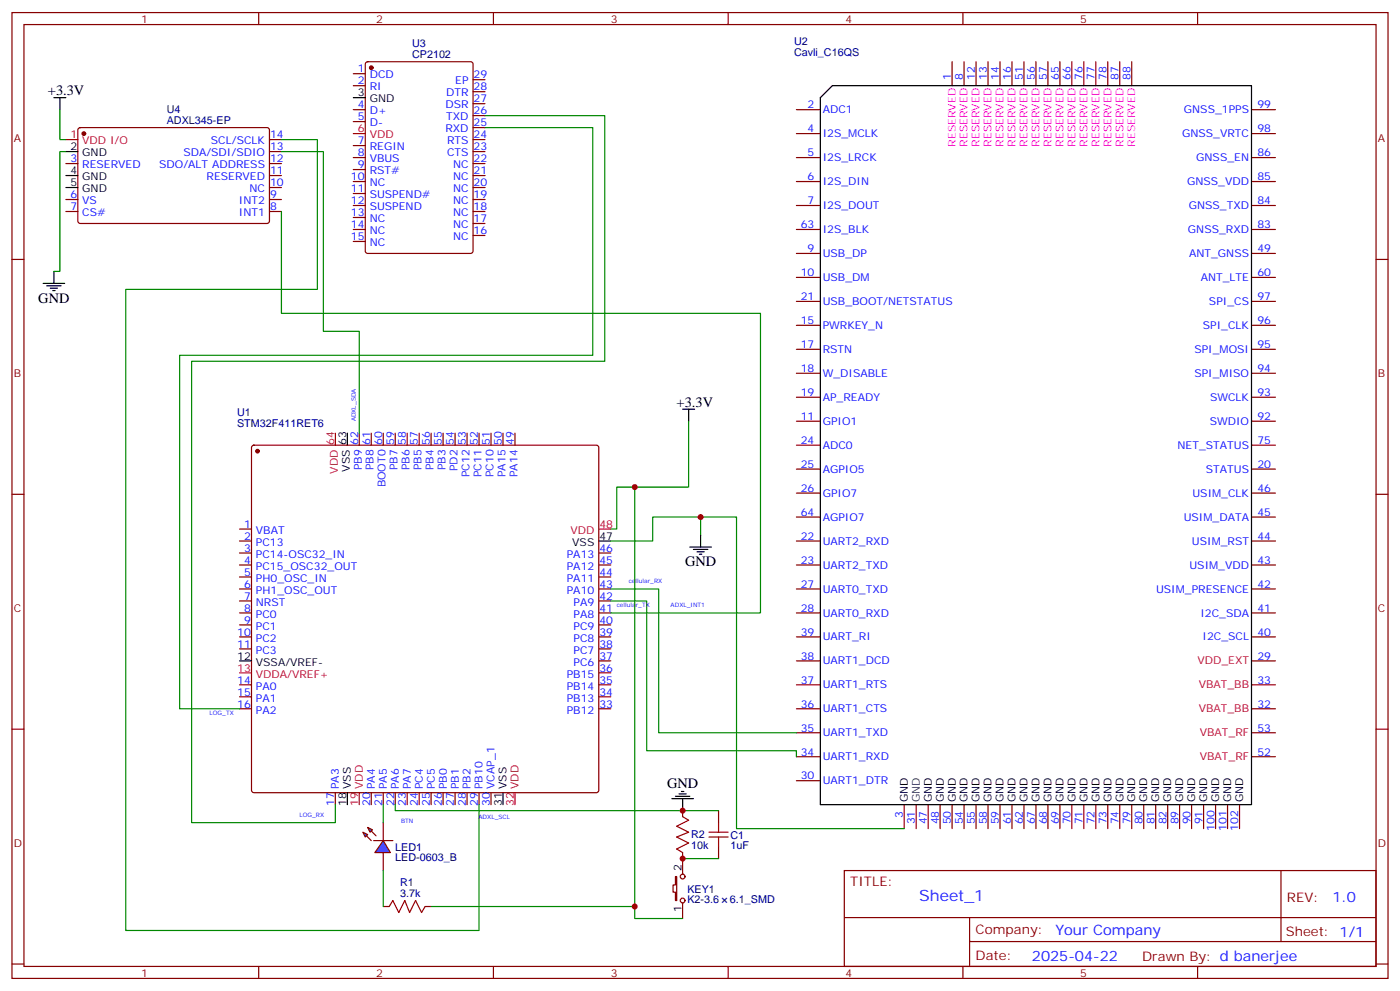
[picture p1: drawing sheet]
<svg xmlns="http://www.w3.org/2000/svg" width="412mm" height="292mm" viewBox="0 0 412 292" stroke-linecap="round" stroke-linejoin="round" font-family="sans-serif">
<g fill="none" stroke="#870000" stroke-width=".35">
<path d="M3.5 3.7h405.4v284.3h-405.4zM7.1 7.2h398.2v277.3h-398.2zM76.2 3.7v3.5M107.8 18.4l.5-.2h30.3l.7 .4v55.3l-.4 .7h-30.6l-.6-.4-.1-55.3zM145.3 3.7v3.5M214.5 3.7v3.5M280.5 18.2v7M283.6 3.7v3.5M284 18.2v7M287.5 18.2v7M291 18.2v7M294.6 18.2v7"/>
<path d="M298.1 18.2v7M301.6 18.2v7M305.2 18.2v7M308.7 18.2v7M312.2 18.2v7M315.7 18.2v7M319.3 18.2v7M322.8 18.2v7M326.3 18.2v7M329.8 18.2v7M333.4 18.2v7M352.8 3.7v3.5"/>
<path d="M23.2 37.8l.4-.2h55.3l.5 .7-.1 27.1-.6 .4-55.3-.1-.5-.6v-26.8zM104.1 32.3h3.5M104.1 21.7h3.5M104.1 25.2h3.5M104.1 35.8h3.5M139.3 37.6h3.6M139.3 34h3.6M139.3 30.5h3.6M139.3 27h3.6M139.3 23.5h3.6M234.6 32.3h7.1M234.6 39.3h7.1"/>
<path d="M368.7 32.3h7M368.7 39.3h7M19.4 58.7h3.5M19.4 48.2h3.5M79.4 58.7h3.5M79.4 55.2h3.5M79.4 51.7h3.5M79.4 48.2h3.5M79.4 44.6h3.5M79.4 41.1h3.5M104.1 46.4h3.5M104.1 53.4h3.5"/>
<path d="M104.1 42.9h3.5M104.1 49.9h3.5M104.1 57h3.5M139.3 58.7h3.6M139.3 55.2h3.6M139.3 51.7h3.6M139.3 48.2h3.6M139.3 44.6h3.6M139.3 41.1h3.6M234.6 46.4h7.1M234.6 53.4h7.1M368.7 46.4h7"/>
<path d="M368.7 53.4h7M3.5 76.4h3.6M19.4 62.3h3.5M79.4 62.3h3.5M104.1 60.5h3.5M104.1 67.6h3.5M104.1 64h3.5M104.1 71.1h3.5M139.3 69.3h3.6M139.3 65.8h3.6M139.3 62.3h3.6M234.6 60.5h7.1"/>
<path d="M234.6 74.6h7.1M234.6 67.6h7.1M368.7 60.5h7M368.7 74.6h7M368.7 67.6h7M405.3 76.4h3.6M234.6 81.7h7.1M234.6 95.8h7.1M234.6 88.7h7.1M368.7 81.7h7M368.7 95.8h7M368.7 88.7h7"/>
<path d="M234.6 102.8h7.1M234.6 109.9h7.1M234.6 116.9h7.1M368.7 102.8h7M368.7 109.9h7M368.7 116.9h7M74.3 131.3l.5-.2h100.9l.5 .2 .2 .5v100.9l-.2 .5-.5 .2h-100.9l-.5-.3-.2-.4v-100.9zM105.8 127.5v3.6M109.4 127.5v3.6M112.9 127.5v3.6M116.4 127.5v3.6M119.9 127.5v3.6"/>
<path d="M123.5 127.5v3.6M127 127.5v3.6M130.5 127.5v3.6M134.1 127.5v3.6M137.6 127.5v3.6M141.1 127.5v3.6M144.6 127.5v3.6M148.2 127.5v3.6M151.7 127.5v3.6M234.6 124h7.1M234.6 138.1h7.1M234.6 131.1h7.1"/>
<path d="M368.7 124h7M368.7 138.1h7M368.7 131.1h7M3.5 145.5h3.6M70.6 155.8h3.5M70.6 159.3h3.5M234.6 159.3h7.1M234.6 145.2h7.1M234.6 152.2h7.1M368.7 159.3h7M368.7 145.2h7M368.7 152.2h7"/>
<path d="M405.3 145.5h3.6M70.6 162.8h3.5M70.6 166.3h3.5M70.6 169.9h3.5M70.6 173.4h3.5M70.6 176.9h3.5M176.4 162.8h3.5M176.4 166.3h3.5M176.4 169.9h3.5M176.4 173.4h3.5M176.4 176.9h3.5M234.6 166.3h7.1"/>
<path d="M234.6 173.4h7.1M368.7 166.3h7M368.7 173.4h7M70.6 180.4h3.5M70.6 184h3.5M70.6 187.5h3.5M70.6 191h3.5M176.4 180.4h3.5M176.4 184h3.5M176.4 187.5h3.5M176.4 191h3.5M176.4 198.1h3.5"/>
<path d="M176.4 194.6h3.5M234.6 180.4h7.1M234.6 187.5h7.1M234.6 194.6h7.1M368.7 180.4h7M368.7 187.5h7M368.7 194.6h7M3.5 214.7h3.6M70.6 201.6h3.5M70.6 205.1h3.5M70.6 208.7h3.5M176.4 201.6h3.5"/>
<path d="M176.4 205.1h3.5M176.4 208.7h3.5M234.6 201.6h7.1M234.6 208.7h7.1M234.6 215.7h7.1M368.7 201.6h7M368.7 208.7h7M368.7 215.7h7M405.3 214.7h3.6M98.8 233.4v3.5M109.4 233.4v3.5M112.9 233.4v3.5"/>
<path d="M116.4 233.4v3.5M119.9 233.4v3.5M123.5 233.4v3.5M127 233.4v3.5M130.5 233.4v3.5M134.1 233.4v3.5M137.6 233.4v3.5M141.1 233.4v3.5M144.6 233.4v3.5M234.6 229.8h7.1M234.6 222.8h7.1M266.3 236.9v7"/>
<path d="M269.9 236.9v7M273.4 236.9v7M276.9 236.9v7M280.5 236.9v7M284 236.9v7M287.5 236.9v7M291 236.9v7M294.6 236.9v7M298.1 236.9v7M301.6 236.9v7M305.2 236.9v7M308.7 236.9v7"/>
<path d="M312.2 236.9v7M315.7 236.9v7M319.3 236.9v7M322.8 236.9v7M326.3 236.9v7M329.8 236.9v7M333.4 236.9v7M336.9 236.9v7M340.4 236.9v7M344 236.9v7M347.5 236.9v7M351 236.9v7"/>
<path d="M354.5 236.9v7M358.1 236.9v7M361.6 236.9v7M365.1 236.9v7M368.7 222.8h7M248.7 256.3h156.6v28.2h-156.6zM377.3 256.3v20.9M248.7 270.1h156.5M285.6 277.2h119.6M285.6 270.1v14.2M3.5 283.8h3.6M76.2 284.5v3.5"/>
<path d="M145.3 284.5v3.5M214.5 284.5v3.5M283.6 284.5v3.5M352.8 284.5v3.5M405.3 283.8h3.6"/>
</g>
<g fill="#870000" stroke="#870000" stroke-width=".35">
<circle cx="75.8" cy="132.8" r=".53"/>
<circle cx="109.4" cy="19.9" r=".53"/>
<circle cx="24.7" cy="39.3" r=".53"/>
</g>
<g fill="none" stroke="#000" stroke-width=".35">
<path d="M15.9 28.8h3.5M17.6 28.8v3.5M104.1 28.8h3.5M241.7 28.8l3.5-3.6h123.5v211.7h-127zM19.4 44.6h3.5M19.4 51.7h3.5M19.4 55.2h3.5M15.9 79.9v3.5M12.7 83.4h6.3M13.8 84.1h4.2M14.8 84.8h2.1M15.5 85.5h.7"/>
<path d="M102.3 127.5v3.6M201.1 120.5h3.5M202.8 120.5v3.5M176.4 159.3h3.5M206.4 157.5v3.5M203.2 161h6.3M204.3 161.7h4.2M205.3 162.5h2.1M206 163.2h.7M70.6 194.6h3.5M102.3 233.4v3.5M148.2 233.4v3.5"/>
</g>
<path d="M104.1 39.3h3.5M19.4 41.1h3.5M98.8 127.5v3.6M176.4 155.8h3.5M70.6 198.1h3.5M105.8 233.4v3.5M151.7 233.4v3.5" fill="none" stroke="#f00" stroke-width=".35"/>
<path d="M142.9 37.6h31.7v67h-121.7v104.1h17.7M142.9 34h35.3v72.4h-121.8v135.8h42.4v-5.3M19.4 44.6h-1.8v35.3h-1.7M202.8 124v19.4h-21.1v12.4h-1.8M206.4 157.5v-5.3h10.6v91.7h49.3M206.4 152.2h-14.1v7.1h-12.4M179.9 173.4h14.1v42.3h40.6M179.9 176.9h10.6v44.1h44.1v1.8" fill="none" stroke="#008700" stroke-width=".35"/>
<path d="M112.9 247.5l2.1 3.5h-4.6z" fill="#09f" stroke="#870000" stroke-width=".35"/>
<path d="M110.1 247.5h5.6z" fill="#f00" stroke="#870000" stroke-width=".35"/>
<g fill="#870000" stroke="#870000" stroke-width=".35">
<path d="M107.9 246.1l1.5 1.4z"/>
<path d="M109.4 244.7l1.4 1.4z"/>
</g>
<g fill="#09f" stroke="#870000" stroke-width=".35">
<path d="M106.9 245l1.4 .7-.7 .7z"/>
<path d="M108.3 243.6l1.4 .7-.7 .7z"/>
</g>
<g fill="none" stroke="#870000" stroke-width=".35">
<path d="M201.1 238.7v1.7M211.7 238.7v3.5M112.9 242.2v5.3M112.9 251v5.3M199 258.1h.3v7h-.3v-2.5h-.7v-2.1h.7zM201.1 251v6.4M211.7 249.2v3.6M112.9 266.9h1.8M125.2 266.9h1.8M201.1 265.8v4.6"/>
<circle cx="201.1" cy="258.1" r=".71"/>
<circle cx="201.1" cy="265.1" r=".71"/>
</g>
<path d="M17.6 32.3v8.8h1.8M82.9 41.1h10.6v44.1h-56.5v188.7h104.1v-37M82.9 44.6h12.3v52.9h10.6v30M82.9 62.3v30h141.1v88.1h-44.1M187 143.4v123.5h-60M112.9 236.9v5.3M116.4 236.9v1.8h95.3M112.9 256.3v10.6M201.1 252.8h10.6M187 266.9v3.5h14.1" fill="none" stroke="#008700" stroke-width=".35"/>
<path d="M201.1 240.4l1.7 1.1-3.5 1.7 3.5 1.8-3.5 1.4 3.5 1.8-3.5 1.7 1.8 1.1M208.8 246.4h5.7M208.8 245h5.7M211.7 242.2v2.8M211.7 246.4v2.8M114.7 266.9l1-1.8 1.8 3.5 1.7-3.5 1.4 3.5 1.8-3.5 1.8 3.5 1-1.7" fill="none" stroke="#a10000" stroke-width=".35"/>
<path d="M197.9 235.1h6.4M199 234.4h4.2M200 233.7h2.1M200.7 233h.7M201.1 235.1v3.6" fill="none" stroke="#000" stroke-width=".35"/>
<g fill="#c00">
<circle cx="206.4" cy="152.2" r=".88"/>
<circle cx="187" cy="143.4" r=".88"/>
<circle cx="201.1" cy="238.7" r=".88"/>
<circle cx="201.1" cy="252.8" r=".88"/>
<circle cx="187" cy="266.9" r=".88"/>
</g>
<text font-size="4.6" fill="#00f" x="270.8" y="265.3">Sheet_1</text>
<g font-size="4.2">
<text x="14.1" y="28">+3.3V</text>
<text x="11.3" y="89.1">GND</text>
<text x="199.3" y="119.8">+3.3V</text>
<text x="201.8" y="166.7">GND</text>
<text x="196.5" y="231.9">GND</text>
</g>
<g font-size="4.2" fill="#00f">
<text x="392.5" y="265.6">1.0</text>
<text x="310.9" y="275.1">Your Company</text>
<text x="304" y="282.9">2025-04-22</text>
</g>
<g font-size="3.9" fill="#800">
<text x="250.5" y="260.9">TITLE:</text>
<text x="379.1" y="265.6">REV:</text>
<text x="287.4" y="275.1">Company:</text>
<text x="378.7" y="275.7">Sheet: 1/1</text>
<text x="287.4" y="282.8">Date:</text>
<text x="336.4" y="282.8">Drawn By: d banerjee</text>
</g>
<g font-size="3.2" fill="#800">
<text x="41.6" y="6.7">1</text>
<text x="110.8" y="6.7">2</text>
<text x="179.9" y="6.7">3</text>
<text x="249.1" y="6.7">4</text>
<text x="318.2" y="6.7">5</text>
<text x="4.1" y="41.8">A</text>
<text x="405.9" y="41.8">A</text>
<text x="4.1" y="110.9">B</text>
<text x="405.9" y="110.9">B</text>
<text x="4.1" y="180.1">C</text>
<text x="405.9" y="180.1">C</text>
<text x="4.1" y="249.2">D</text>
<text x="405.9" y="249.2">D</text>
<text x="41.6" y="287.5">1</text>
<text x="110.8" y="287.5">2</text>
<text x="179.9" y="287.5">3</text>
<text x="249.1" y="287.5">4</text>
<text x="318.2" y="287.5">5</text>
</g>
<g font-size="3.2" fill="#000080">
<text x="121.4" y="17.1">CP2102</text>
<text x="121.4" y="13.9">U3</text>
<text x="233.9" y="16.4">Cavli_C16QS</text>
<text x="233.9" y="13.2">U2</text>
<text x="49.1" y="33.3">U4</text>
<text x="49.1" y="36.5">ADXL345-EP</text>
<text x="69.8" y="125.8">STM32F411RET6</text>
<text x="69.8" y="122.6">U1</text>
<text x="116.4" y="250.4">LED1</text>
<text x="203.6" y="250.1">10k</text>
<text x="203.6" y="246.8">R2</text>
<text x="215.2" y="250">1uF</text>
<text x="215.2" y="246.9">C1</text>
<text x="116.4" y="253.5">LED-0603_B</text>
<text x="117.8" y="260.9">R1</text>
<text x="202.5" y="262.8">KEY1</text>
<text x="117.8" y="264.1">3.7k</text>
<text x="202.5" y="265.9">K2-3.6</text>
<text x="215" y="265.9">6.1_SMD</text>
</g>
<g font-size="3.2" fill="#00f">
<text x="105.4" y="21.3">1</text>
<text x="108.9" y="23.1">DCD</text>
<text x="139.5" y="23.1">29</text>
<text x="280.1" y="23.5" transform="rotate(-90 280.1 23.5)">1</text>
<text x="283.6" y="23.5" transform="rotate(-90 283.6 23.5)">8</text>
<text x="287.2" y="23.5" transform="rotate(-90 287.2 23.5)">12</text>
<text x="290.7" y="23.5" transform="rotate(-90 290.7 23.5)">13</text>
<text x="294.2" y="23.5" transform="rotate(-90 294.2 23.5)">14</text>
<text x="297.7" y="23.5" transform="rotate(-90 297.7 23.5)">16</text>
<text x="301.3" y="23.5" transform="rotate(-90 301.3 23.5)">51</text>
<text x="304.8" y="23.5" transform="rotate(-90 304.8 23.5)">56</text>
<text x="308.3" y="23.5" transform="rotate(-90 308.3 23.5)">57</text>
<text x="311.9" y="23.5" transform="rotate(-90 311.9 23.5)">65</text>
<text x="315.4" y="23.5" transform="rotate(-90 315.4 23.5)">66</text>
<text x="318.9" y="23.5" transform="rotate(-90 318.9 23.5)">76</text>
<text x="322.4" y="23.5" transform="rotate(-90 322.4 23.5)">77</text>
<text x="326" y="23.5" transform="rotate(-90 326 23.5)">78</text>
<text x="329.5" y="23.5" transform="rotate(-90 329.5 23.5)">87</text>
<text x="333" y="23.5" transform="rotate(-90 333 23.5)">88</text>
<text x="105.4" y="24.9">2</text>
<text x="108.9" y="26.6">RI</text>
<text x="131.4" y="28.4">DTR</text>
<text x="134.1" y="24.9">EP</text>
<text x="139.5" y="26.6">28</text>
<text x="105.4" y="31.9">4</text>
<text x="105.4" y="35.5">5</text>
<text x="108.9" y="33.7">D+</text>
<text x="131.2" y="31.9">DSR</text>
<text x="131.5" y="35.5">TXD</text>
<text x="139.5" y="33.7">26</text>
<text x="139.5" y="30.2">27</text>
<text x="237.9" y="31.9">2</text>
<text x="242.4" y="33.3">ADC1</text>
<text x="348.7" y="33.3">GNSS_1PPS</text>
<text x="370.4" y="31.9">99</text>
<text x="79.6" y="40.7">14</text>
<text x="108.9" y="37.2">D-</text>
<text x="131.2" y="39">RXD</text>
<text x="139.5" y="40.7">24</text>
<text x="139.5" y="37.2">25</text>
<text x="237.9" y="39">4</text>
<text x="242.4" y="40.4">I2S_MCLK</text>
<text x="348.2" y="40.4">GNSS_VRTC</text>
<text x="370.4" y="39">98</text>
<text x="20.7" y="47.8">3</text>
<text x="54" y="46">SDA/SDI/SDIO</text>
<text x="62.1" y="42.5">SCL/SCLK</text>
<text x="79.6" y="47.8">12</text>
<text x="79.6" y="44.3">13</text>
<text x="105.4" y="42.5">7</text>
<text x="105.4" y="46">8</text>
<text x="108.9" y="44.3">REGIN</text>
<text x="108.9" y="47.8">VBUS</text>
<text x="131.7" y="46">CTS</text>
<text x="131.7" y="42.5">RTS</text>
<text x="139.5" y="47.8">22</text>
<text x="139.5" y="44.3">23</text>
<text x="237.9" y="46">5</text>
<text x="242.4" y="47.4">I2S_LRCK</text>
<text x="352.4" y="47.4">GNSS_EN</text>
<text x="370.4" y="46">86</text>
<text x="24.2" y="49.6">RESERVED</text>
<text x="46.9" y="49.6">SDO/ALT ADDRESS</text>
<text x="60.9" y="53.1">RESERVED</text>
<text x="79.6" y="51.3">11</text>
<text x="103.4" y="53.1">10</text>
<text x="105.4" y="49.6">9</text>
<text x="108.9" y="51.3">RST#</text>
<text x="133.5" y="53.1">NC</text>
<text x="133.5" y="49.6">NC</text>
<text x="139.5" y="51.3">21</text>
<text x="237.9" y="53.1">6</text>
<text x="370.4" y="53.1">85</text>
<text x="20.7" y="58.4">6</text>
<text x="73.5" y="56.6">NC</text>
<text x="79.6" y="58.4">9</text>
<text x="79.6" y="54.9">10</text>
<text x="103.4" y="56.6">11</text>
<text x="108.9" y="54.9">NC</text>
<text x="108.9" y="58.4">SUSPEND#</text>
<text x="133.5" y="56.6">NC</text>
<text x="139.5" y="58.4">19</text>
<text x="139.5" y="54.9">20</text>
<text x="242.4" y="54.5">I2S_DIN</text>
<text x="349.7" y="54.5">GNSS_VDD</text>
<text x="20.7" y="61.9">7</text>
<text x="24.2" y="60.1">VS</text>
<text x="24.2" y="63.7">CS#</text>
<text x="70.4" y="63.7">INT1</text>
<text x="70.4" y="60.1">INT2</text>
<text x="79.6" y="61.9">8</text>
<text x="103.4" y="60.1">12</text>
<text x="103.4" y="63.7">13</text>
<text x="108.9" y="61.9">SUSPEND</text>
<text x="108.9" y="65.4">NC</text>
<text x="133.5" y="63.7">NC</text>
<text x="133.5" y="60.1">NC</text>
<text x="139.5" y="65.4">17</text>
<text x="139.5" y="61.9">18</text>
<text x="237.9" y="60.1">7</text>
<text x="242.4" y="61.6">I2S_DOUT</text>
<text x="350.2" y="61.6">GNSS_TXD</text>
<text x="370.4" y="60.1">84</text>
<text x="103.4" y="67.2">14</text>
<text x="103.4" y="70.7">15</text>
<text x="108.9" y="69">NC</text>
<text x="133.5" y="70.7">NC</text>
<text x="133.5" y="67.2">NC</text>
<text x="139.5" y="69">16</text>
<text x="235.9" y="67.2">63</text>
<text x="242.4" y="68.6">I2S_BLK</text>
<text x="349.9" y="68.6">GNSS_RXD</text>
<text x="370.4" y="67.2">83</text>
<text x="108.9" y="72.5">NC</text>
<text x="237.9" y="74.3">9</text>
<text x="242.4" y="75.7">USB_DP</text>
<text x="350.3" y="75.7">ANT_GNSS</text>
<text x="370.4" y="74.3">49</text>
<text x="235.9" y="81.3">10</text>
<text x="242.4" y="82.7">USB_DM</text>
<text x="353.7" y="82.7">ANT_LTE</text>
<text x="370.4" y="81.3">60</text>
<text x="235.9" y="88.4">21</text>
<text x="242.4" y="89.8">USB_BOOT/NETSTATUS</text>
<text x="356.1" y="89.8">SPI_CS</text>
<text x="370.4" y="88.4">97</text>
<text x="235.9" y="95.4">15</text>
<text x="370.4" y="95.4">96</text>
<text x="242.4" y="96.8">PWRKEY_N</text>
<text x="354.3" y="96.8">SPI_CLK</text>
<text x="235.9" y="102.5">17</text>
<text x="242.4" y="103.9">RSTN</text>
<text x="351.8" y="103.9">SPI_MOSI</text>
<text x="370.4" y="102.5">95</text>
<text x="235.9" y="109.5">18</text>
<text x="242.4" y="110.9">W_DISABLE</text>
<text x="351.8" y="110.9">SPI_MISO</text>
<text x="370.4" y="109.5">94</text>
<text x="235.9" y="116.6">19</text>
<text x="242.4" y="118">AP_READY</text>
<text x="356.5" y="118">SWCLK</text>
<text x="370.4" y="116.6">93</text>
<text x="235.9" y="123.6">11</text>
<text x="242.4" y="125.1">GPIO1</text>
<text x="356.4" y="125.1">SWDIO</text>
<text x="370.4" y="123.6">92</text>
<text x="105.5" y="130.9" transform="rotate(-90 105.5 130.9)">62</text>
<text x="109" y="130.9" transform="rotate(-90 109 130.9)">61</text>
<text x="112.5" y="130.9" transform="rotate(-90 112.5 130.9)">60</text>
<text x="116.1" y="130.9" transform="rotate(-90 116.1 130.9)">59</text>
<text x="119.6" y="130.9" transform="rotate(-90 119.6 130.9)">58</text>
<text x="123.1" y="130.9" transform="rotate(-90 123.1 130.9)">57</text>
<text x="126.6" y="130.9" transform="rotate(-90 126.6 130.9)">56</text>
<text x="130.2" y="130.9" transform="rotate(-90 130.2 130.9)">55</text>
<text x="133.7" y="130.9" transform="rotate(-90 133.7 130.9)">54</text>
<text x="137.2" y="130.9" transform="rotate(-90 137.2 130.9)">53</text>
<text x="140.8" y="130.9" transform="rotate(-90 140.8 130.9)">52</text>
<text x="144.3" y="130.9" transform="rotate(-90 144.3 130.9)">51</text>
<text x="147.8" y="130.9" transform="rotate(-90 147.8 130.9)">50</text>
<text x="151.3" y="130.9" transform="rotate(-90 151.3 130.9)">49</text>
<text x="235.9" y="130.7">24</text>
<text x="370.4" y="130.7">75</text>
<text x="235.9" y="137.8">25</text>
<text x="242.4" y="132.1">ADC0</text>
<text x="346.9" y="132.1">NET_STATUS</text>
<text x="370.4" y="137.8">20</text>
<text x="106.5" y="138.5" transform="rotate(-90 106.5 138.5)">PB9</text>
<text x="110.1" y="138.5" transform="rotate(-90 110.1 138.5)">PB8</text>
<text x="113.6" y="143.5" transform="rotate(-90 113.6 143.5)">BOOT0</text>
<text x="117.1" y="138.5" transform="rotate(-90 117.1 138.5)">PB7</text>
<text x="120.6" y="138.5" transform="rotate(-90 120.6 138.5)">PB6</text>
<text x="124.2" y="138.5" transform="rotate(-90 124.2 138.5)">PB5</text>
<text x="127.7" y="138.5" transform="rotate(-90 127.7 138.5)">PB4</text>
<text x="131.2" y="138.5" transform="rotate(-90 131.2 138.5)">PB3</text>
<text x="134.8" y="138.7" transform="rotate(-90 134.8 138.7)">PD2</text>
<text x="138.3" y="140.5" transform="rotate(-90 138.3 140.5)">PC12</text>
<text x="141.8" y="140.5" transform="rotate(-90 141.8 140.5)">PC11</text>
<text x="145.3" y="140.5" transform="rotate(-90 145.3 140.5)">PC10</text>
<text x="148.9" y="140.5" transform="rotate(-90 148.9 140.5)">PA15</text>
<text x="152.4" y="140.5" transform="rotate(-90 152.4 140.5)">PA14</text>
<text x="242.4" y="139.2">AGPIO5</text>
<text x="355.2" y="139.2">STATUS</text>
<text x="235.9" y="144.8">26</text>
<text x="242.4" y="146.2">GPIO7</text>
<text x="351.3" y="146.2">USIM_CLK</text>
<text x="370.4" y="144.8">46</text>
<text x="71.9" y="155.4">1</text>
<text x="235.9" y="151.9">64</text>
<text x="242.4" y="153.3">AGPIO7</text>
<text x="348.7" y="153.3">USIM_DATA</text>
<text x="370.4" y="151.9">45</text>
<text x="71.9" y="158.9">2</text>
<text x="75.4" y="157.2">VBAT</text>
<text x="75.4" y="160.7">PC13</text>
<text x="235.9" y="158.9">22</text>
<text x="242.4" y="160.3">UART2_RXD</text>
<text x="351.1" y="160.3">USIM_RST</text>
<text x="370.4" y="158.9">44</text>
<text x="71.9" y="162.5">3</text>
<text x="71.9" y="166">4</text>
<text x="75.4" y="164.2">PC14-OSC32_IN</text>
<text x="75.4" y="167.7">PC15_OSC32_OUT</text>
<text x="167" y="167.7">PA12</text>
<text x="167" y="164.2">PA13</text>
<text x="176.6" y="166">45</text>
<text x="176.6" y="162.5">46</text>
<text x="235.9" y="166">23</text>
<text x="242.4" y="167.4">UART2_TXD</text>
<text x="350.4" y="167.4">USIM_VDD</text>
<text x="370.4" y="166">43</text>
<text x="71.9" y="169.5">5</text>
<text x="71.9" y="173">6</text>
<text x="75.4" y="171.3">PH0_OSC_IN</text>
<text x="167" y="171.3">PA11</text>
<text x="176.6" y="173">43</text>
<text x="176.6" y="169.5">44</text>
<text x="235.9" y="173">27</text>
<text x="370.4" y="173">42</text>
<text x="71.9" y="176.6">7</text>
<text x="75.4" y="174.8">PH1_OSC_OUT</text>
<text x="75.4" y="178.3">NRST</text>
<text x="167" y="174.8">PA10</text>
<text x="169" y="178.3">PA9</text>
<text x="176.6" y="176.6">42</text>
<text x="242.4" y="174.4">UART0_TXD</text>
<text x="340.5" y="174.4">USIM_PRESENCE</text>
<text x="71.9" y="180.1">8</text>
<text x="71.9" y="183.6">9</text>
<text x="75.4" y="181.9">PC0</text>
<text x="75.4" y="185.4">PC1</text>
<text x="168.9" y="185.4">PC9</text>
<text x="169" y="181.9">PA8</text>
<text x="176.6" y="183.6">40</text>
<text x="176.6" y="180.1">41</text>
<text x="235.9" y="180.1">28</text>
<text x="242.4" y="181.5">UART0_RXD</text>
<text x="353.6" y="181.5">I2C_SDA</text>
<text x="370.4" y="180.1">41</text>
<text x="69.9" y="187.1">10</text>
<text x="69.9" y="190.7">11</text>
<text x="75.4" y="188.9">PC2</text>
<text x="168.9" y="188.9">PC8</text>
<text x="176.6" y="190.7">38</text>
<text x="176.6" y="187.1">39</text>
<text x="235.9" y="187.1">39</text>
<text x="242.4" y="188.6">UART_RI</text>
<text x="354.2" y="188.6">I2C_SCL</text>
<text x="370.4" y="187.1">40</text>
<text x="75.4" y="192.4">PC3</text>
<text x="168.9" y="196">PC6</text>
<text x="168.9" y="192.4">PC7</text>
<text x="176.6" y="197.7">36</text>
<text x="176.6" y="194.2">37</text>
<text x="235.9" y="194.2">38</text>
<text x="242.4" y="195.6">UART1_DCD</text>
<text x="370.4" y="194.2">29</text>
<text x="69.9" y="201.3">14</text>
<text x="75.4" y="203">PA0</text>
<text x="167" y="203">PB14</text>
<text x="167" y="199.5">PB15</text>
<text x="176.6" y="201.3">35</text>
<text x="235.9" y="201.3">37</text>
<text x="242.4" y="202.7">UART1_RTS</text>
<text x="370.4" y="201.3">33</text>
<text x="69.9" y="204.8">15</text>
<text x="69.9" y="208.3">16</text>
<text x="75.4" y="206.6">PA1</text>
<text x="167" y="206.6">PB13</text>
<text x="176.6" y="208.3">33</text>
<text x="176.6" y="204.8">34</text>
<text x="235.9" y="208.3">36</text>
<text x="242.4" y="209.7">UART1_CTS</text>
<text x="370.4" y="208.3">32</text>
<text x="75.4" y="210.1">PA2</text>
<text x="167" y="210.1">PB12</text>
<text x="235.9" y="215.4">35</text>
<text x="370.4" y="215.4">53</text>
<text x="242.4" y="216.8">UART1_TXD</text>
<text x="235.9" y="222.4">34</text>
<text x="242.4" y="223.8">UART1_RXD</text>
<text x="370.4" y="222.4">52</text>
<text x="99.8" y="232.3" transform="rotate(-90 99.8 232.3)">PA3</text>
<text x="110.4" y="232.3" transform="rotate(-90 110.4 232.3)">PA4</text>
<text x="113.9" y="232.3" transform="rotate(-90 113.9 232.3)">PA5</text>
<text x="117.5" y="232.3" transform="rotate(-90 117.5 232.3)">PA6</text>
<text x="121" y="232.3" transform="rotate(-90 121 232.3)">PA7</text>
<text x="124.5" y="232.3" transform="rotate(-90 124.5 232.3)">PC4</text>
<text x="128.1" y="232.3" transform="rotate(-90 128.1 232.3)">PC5</text>
<text x="131.6" y="232.3" transform="rotate(-90 131.6 232.3)">PB0</text>
<text x="135.1" y="232.3" transform="rotate(-90 135.1 232.3)">PB1</text>
<text x="138.6" y="232.3" transform="rotate(-90 138.6 232.3)">PB2</text>
<text x="142.2" y="232.3" transform="rotate(-90 142.2 232.3)">PB10</text>
<text x="145.7" y="232.3" transform="rotate(-90 145.7 232.3)">VCAP_1</text>
<text x="235.9" y="229.5">30</text>
<text x="242.4" y="230.9">UART1_DTR</text>
<text x="98.4" y="237.2" transform="rotate(-90 98.4 237.2)">17</text>
<text x="109" y="237.2" transform="rotate(-90 109 237.2)">20</text>
<text x="112.5" y="237.2" transform="rotate(-90 112.5 237.2)">21</text>
<text x="116.1" y="237.2" transform="rotate(-90 116.1 237.2)">22</text>
<text x="119.6" y="237.2" transform="rotate(-90 119.6 237.2)">23</text>
<text x="123.1" y="237.2" transform="rotate(-90 123.1 237.2)">24</text>
<text x="126.6" y="237.2" transform="rotate(-90 126.6 237.2)">25</text>
<text x="130.2" y="237.2" transform="rotate(-90 130.2 237.2)">26</text>
<text x="133.7" y="237.2" transform="rotate(-90 133.7 237.2)">27</text>
<text x="137.2" y="237.2" transform="rotate(-90 137.2 237.2)">28</text>
<text x="140.8" y="237.2" transform="rotate(-90 140.8 237.2)">29</text>
<text x="144.3" y="237.2" transform="rotate(-90 144.3 237.2)">30</text>
<text x="266" y="240.7" transform="rotate(-90 266 240.7)">3</text>
<text x="269.5" y="242.7" transform="rotate(-90 269.5 242.7)">31</text>
<text x="273" y="242.7" transform="rotate(-90 273 242.7)">47</text>
<text x="276.6" y="242.7" transform="rotate(-90 276.6 242.7)">48</text>
<text x="280.1" y="242.7" transform="rotate(-90 280.1 242.7)">50</text>
<text x="283.6" y="242.7" transform="rotate(-90 283.6 242.7)">54</text>
<text x="287.2" y="242.7" transform="rotate(-90 287.2 242.7)">55</text>
<text x="290.7" y="242.7" transform="rotate(-90 290.7 242.7)">58</text>
<text x="294.2" y="242.7" transform="rotate(-90 294.2 242.7)">59</text>
<text x="297.7" y="242.7" transform="rotate(-90 297.7 242.7)">61</text>
<text x="301.3" y="242.7" transform="rotate(-90 301.3 242.7)">62</text>
<text x="304.8" y="242.7" transform="rotate(-90 304.8 242.7)">67</text>
<text x="308.3" y="242.7" transform="rotate(-90 308.3 242.7)">68</text>
<text x="311.9" y="242.7" transform="rotate(-90 311.9 242.7)">69</text>
<text x="315.4" y="242.7" transform="rotate(-90 315.4 242.7)">70</text>
<text x="318.9" y="242.7" transform="rotate(-90 318.9 242.7)">71</text>
<text x="322.4" y="242.7" transform="rotate(-90 322.4 242.7)">72</text>
<text x="326" y="242.7" transform="rotate(-90 326 242.7)">73</text>
<text x="329.5" y="242.7" transform="rotate(-90 329.5 242.7)">74</text>
<text x="333" y="242.7" transform="rotate(-90 333 242.7)">79</text>
<text x="336.5" y="242.7" transform="rotate(-90 336.5 242.7)">80</text>
<text x="340.1" y="242.7" transform="rotate(-90 340.1 242.7)">81</text>
<text x="343.6" y="242.7" transform="rotate(-90 343.6 242.7)">82</text>
<text x="347.1" y="242.7" transform="rotate(-90 347.1 242.7)">89</text>
<text x="350.7" y="242.7" transform="rotate(-90 350.7 242.7)">90</text>
<text x="354.2" y="242.7" transform="rotate(-90 354.2 242.7)">91</text>
<text x="357.7" y="244.7" transform="rotate(-90 357.7 244.7)">100</text>
<text x="361.2" y="244.7" transform="rotate(-90 361.2 244.7)">101</text>
<text x="364.8" y="244.7" transform="rotate(-90 364.8 244.7)">102</text>
</g>
<g font-size="3.2">
<text x="105.4" y="28.4">3</text>
<text x="108.9" y="30.2">GND</text>
<text x="20.7" y="44.3">2</text>
<text x="24.2" y="46">GND</text>
<text x="20.7" y="51.3">4</text>
<text x="24.2" y="53.1">GND</text>
<text x="20.7" y="54.9">5</text>
<text x="24.2" y="56.6">GND</text>
<text x="102" y="130.9" transform="rotate(-90 102 130.9)">63</text>
<text x="103" y="138.9" transform="rotate(-90 103 138.9)">VSS</text>
<text x="168.6" y="160.7">VSS</text>
<text x="176.6" y="158.9">47</text>
<text x="69.9" y="194.2">12</text>
<text x="75.4" y="196">VSSA/VREF-</text>
<text x="103.4" y="232.3" transform="rotate(-90 103.4 232.3)">VSS</text>
<text x="149.2" y="232.3" transform="rotate(-90 149.2 232.3)">VSS</text>
<text x="102" y="237.2" transform="rotate(-90 102 237.2)">18</text>
<text x="147.8" y="237.2" transform="rotate(-90 147.8 237.2)">31</text>
<text x="267.4" y="236.2" transform="rotate(-90 267.4 236.2)">GND</text>
<text x="274.5" y="236.2" transform="rotate(-90 274.5 236.2)">GND</text>
<text x="278" y="236.2" transform="rotate(-90 278 236.2)">GND</text>
<text x="281.5" y="236.2" transform="rotate(-90 281.5 236.2)">GND</text>
<text x="285" y="236.2" transform="rotate(-90 285 236.2)">GND</text>
<text x="288.6" y="236.2" transform="rotate(-90 288.6 236.2)">GND</text>
<text x="292.1" y="236.2" transform="rotate(-90 292.1 236.2)">GND</text>
<text x="295.6" y="236.2" transform="rotate(-90 295.6 236.2)">GND</text>
<text x="299.2" y="236.2" transform="rotate(-90 299.2 236.2)">GND</text>
<text x="302.7" y="236.2" transform="rotate(-90 302.7 236.2)">GND</text>
<text x="306.2" y="236.2" transform="rotate(-90 306.2 236.2)">GND</text>
<text x="309.7" y="236.2" transform="rotate(-90 309.7 236.2)">GND</text>
<text x="313.3" y="236.2" transform="rotate(-90 313.3 236.2)">GND</text>
<text x="316.8" y="236.2" transform="rotate(-90 316.8 236.2)">GND</text>
<text x="320.3" y="236.2" transform="rotate(-90 320.3 236.2)">GND</text>
<text x="323.8" y="236.2" transform="rotate(-90 323.8 236.2)">GND</text>
<text x="327.4" y="236.2" transform="rotate(-90 327.4 236.2)">GND</text>
<text x="330.9" y="236.2" transform="rotate(-90 330.9 236.2)">GND</text>
<text x="334.4" y="236.2" transform="rotate(-90 334.4 236.2)">GND</text>
<text x="338" y="236.2" transform="rotate(-90 338 236.2)">GND</text>
<text x="341.5" y="236.2" transform="rotate(-90 341.5 236.2)">GND</text>
<text x="345" y="236.2" transform="rotate(-90 345 236.2)">GND</text>
<text x="348.5" y="236.2" transform="rotate(-90 348.5 236.2)">GND</text>
<text x="352.1" y="236.2" transform="rotate(-90 352.1 236.2)">GND</text>
<text x="355.6" y="236.2" transform="rotate(-90 355.6 236.2)">GND</text>
<text x="359.1" y="236.2" transform="rotate(-90 359.1 236.2)">GND</text>
<text x="362.7" y="236.2" transform="rotate(-90 362.7 236.2)">GND</text>
<text x="366.2" y="236.2" transform="rotate(-90 366.2 236.2)">GND</text>
<text x="200.7" y="256.3" transform="rotate(-90 200.7 256.3)">2</text>
<text x="200.7" y="268.5" transform="rotate(-90 200.7 268.5)">1</text>
</g>
<g font-size="3.2" fill="#f00">
<text x="20.7" y="40.7">1</text>
<text x="105.4" y="39">6</text>
<text x="108.9" y="40.7">VDD</text>
<text x="24.2" y="42.5">VDD I/O</text>
<text x="98.4" y="130.9" transform="rotate(-90 98.4 130.9)">64</text>
<text x="99.5" y="139.4" transform="rotate(-90 99.5 139.4)">VDD</text>
<text x="176.6" y="155.4">48</text>
<text x="168" y="157.2">VDD</text>
<text x="69.9" y="197.7">13</text>
<text x="352.7" y="195.6">VDD_EXT</text>
<text x="75.4" y="199.5">VDDA/VREF+</text>
<text x="353.1" y="202.7">VBAT_BB</text>
<text x="353.1" y="209.7">VBAT_BB</text>
<text x="353.4" y="216.8">VBAT_RF</text>
<text x="353.4" y="223.8">VBAT_RF</text>
<text x="106.9" y="232.3" transform="rotate(-90 106.9 232.3)">VDD</text>
<text x="152.8" y="232.3" transform="rotate(-90 152.8 232.3)">VDD</text>
<text x="105.5" y="237.2" transform="rotate(-90 105.5 237.2)">19</text>
<text x="151.3" y="237.2" transform="rotate(-90 151.3 237.2)">32</text>
</g>
<g font-size="3.2" fill="#f0f">
<text x="281.5" y="43.1" transform="rotate(-90 281.5 43.1)">RESERVED</text>
<text x="285" y="43.1" transform="rotate(-90 285 43.1)">RESERVED</text>
<text x="288.6" y="43.1" transform="rotate(-90 288.6 43.1)">RESERVED</text>
<text x="292.1" y="43.1" transform="rotate(-90 292.1 43.1)">RESERVED</text>
<text x="295.6" y="43.1" transform="rotate(-90 295.6 43.1)">RESERVED</text>
<text x="299.2" y="43.1" transform="rotate(-90 299.2 43.1)">RESERVED</text>
<text x="302.7" y="43.1" transform="rotate(-90 302.7 43.1)">RESERVED</text>
<text x="306.2" y="43.1" transform="rotate(-90 306.2 43.1)">RESERVED</text>
<text x="309.7" y="43.1" transform="rotate(-90 309.7 43.1)">RESERVED</text>
<text x="313.3" y="43.1" transform="rotate(-90 313.3 43.1)">RESERVED</text>
<text x="316.8" y="43.1" transform="rotate(-90 316.8 43.1)">RESERVED</text>
<text x="320.3" y="43.1" transform="rotate(-90 320.3 43.1)">RESERVED</text>
<text x="323.8" y="43.1" transform="rotate(-90 323.8 43.1)">RESERVED</text>
<text x="327.4" y="43.1" transform="rotate(-90 327.4 43.1)">RESERVED</text>
<text x="330.9" y="43.1" transform="rotate(-90 330.9 43.1)">RESERVED</text>
<text x="334.4" y="43.1" transform="rotate(-90 334.4 43.1)">RESERVED</text>
</g>
<text font-size="3.2" fill="#333" x="270.9" y="236.2" transform="rotate(-90 270.9 236.2)">GND</text>
<g font-size="1.8" fill="#00f">
<text x="104.8" y="124.1" transform="rotate(-90 104.8 124.1)">ADXL_SDA</text>
<text x="185.2" y="171.6">cellular_RX</text>
<text x="181.7" y="178.7">cellular_TX</text>
<text x="197.6" y="178.7">ADXL_INT1</text>
<text x="61.7" y="210.4">LOG_TX</text>
<text x="88.2" y="240.4">LOG_RX</text>
<text x="118.2" y="242.2">BTN</text>
<text x="141" y="241.2">ADXL_SCL</text>
</g>
</svg>
